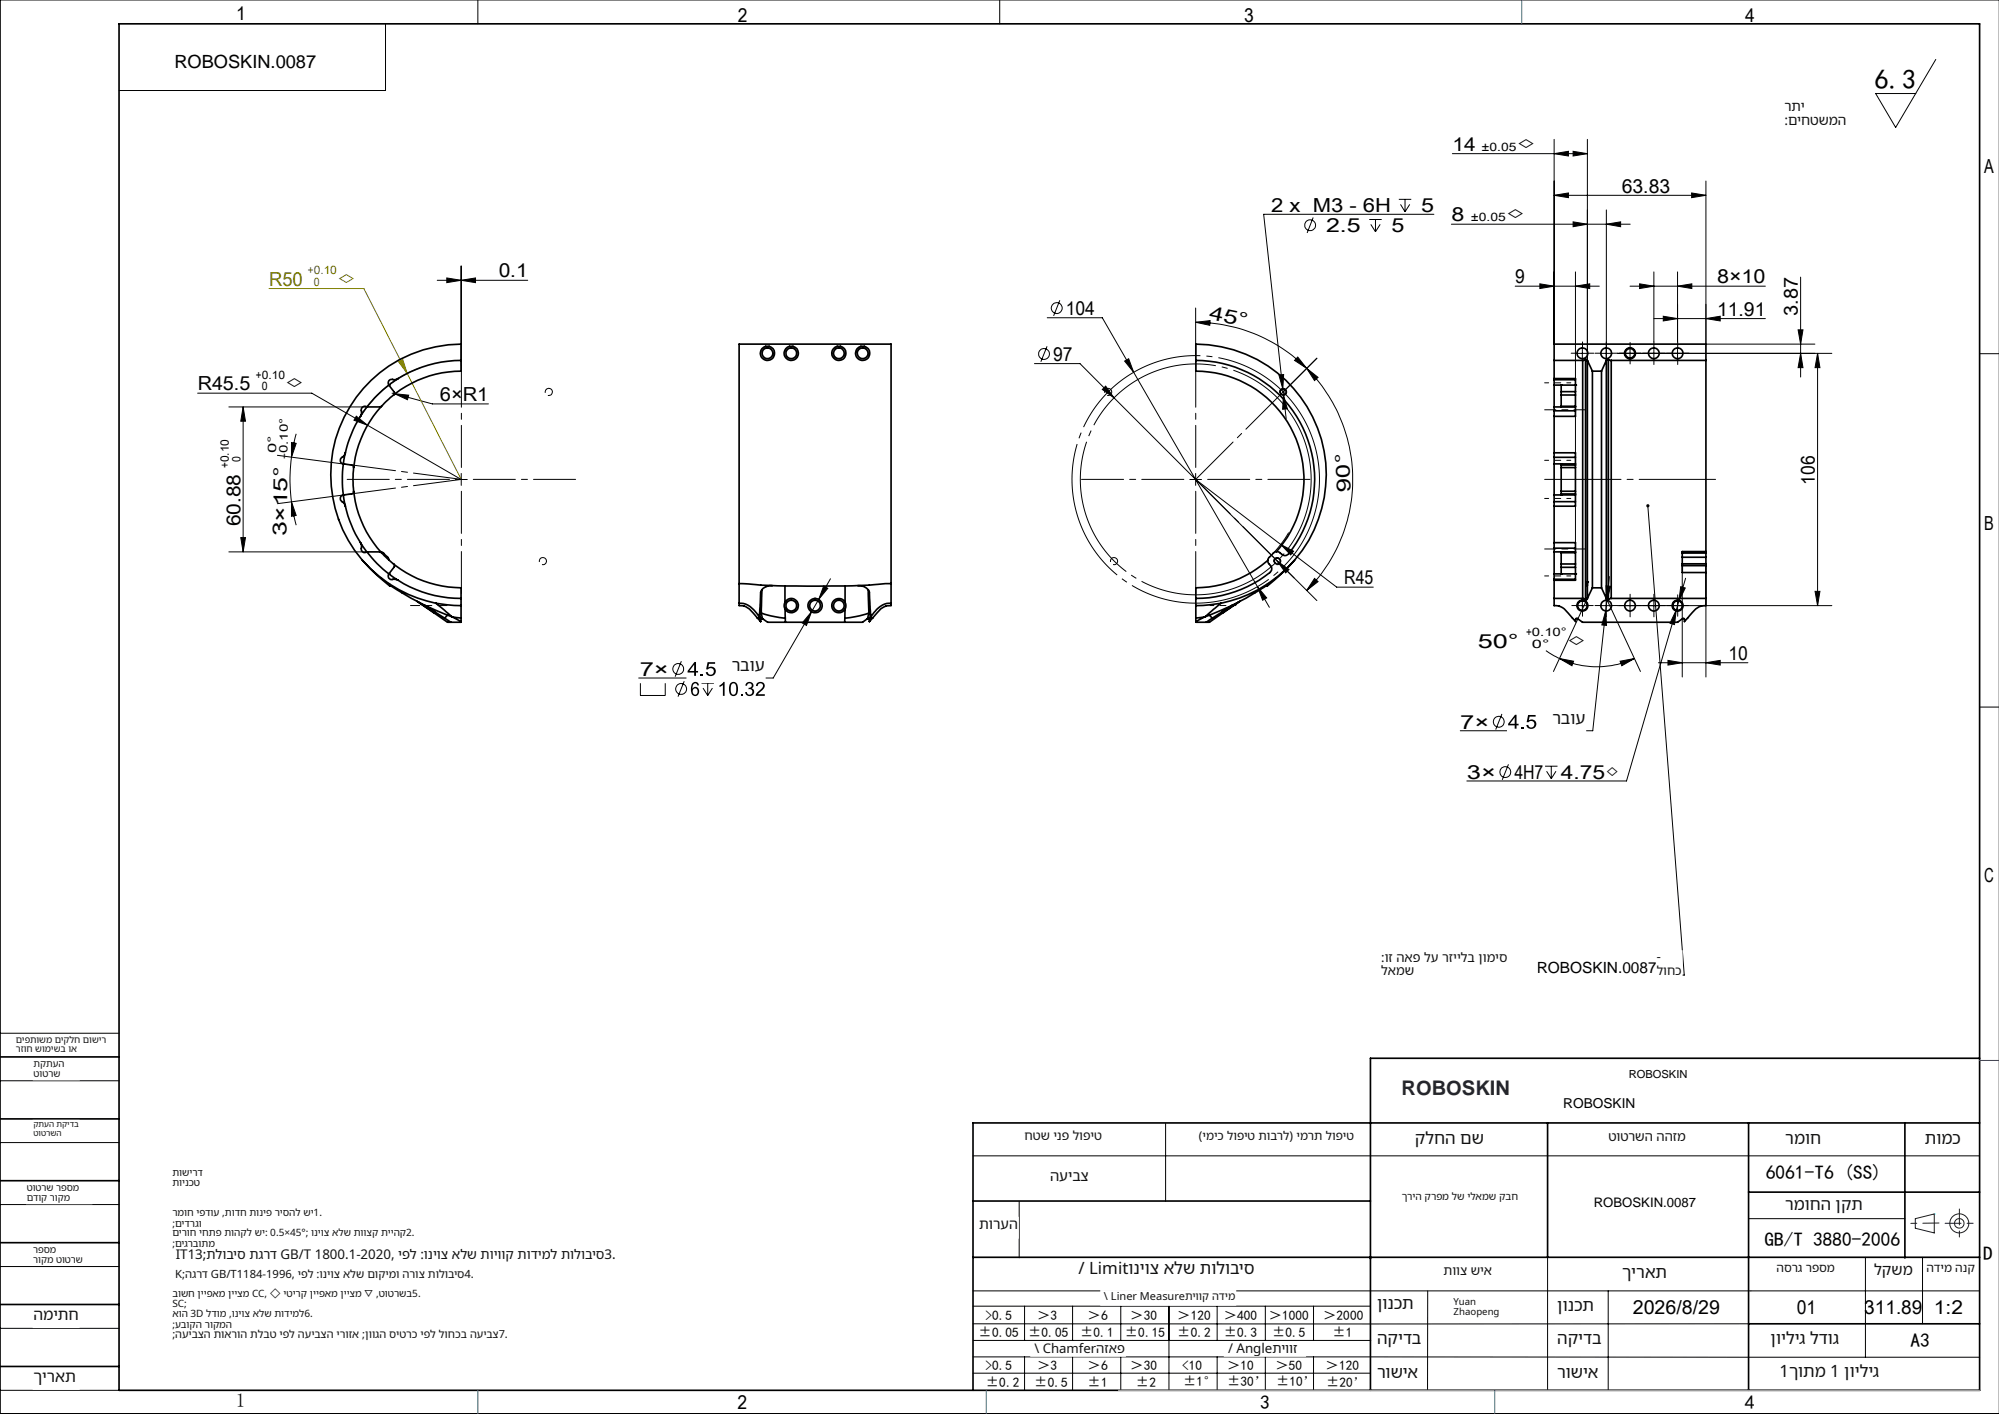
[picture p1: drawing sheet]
<svg xmlns="http://www.w3.org/2000/svg" width="420mm" height="297mm" viewBox="0 0 420 297" stroke-linecap="round" stroke-linejoin="round" font-family="sans-serif">
<g fill="none" stroke="#000" stroke-width=".21">
<path d="M100.4 0v5M210 0v5M420 0h-419.9v297h419.9M81 5v14h-56M406.7 12.5l-8.4 14.3-4.2-7.2h8.4M305.2 32.3h28.3M326.5 32.3l3-.5v1zM326.5 29.3v43M330.5 31.8l3 .5-3 .5zM333.5 29.3v46.4M358.4 38v34.3h22.9M91.9 58.9h19"/>
<path d="M93.9 58.4l3 .5-3 .5zM96.9 55.9v16.4M96.9 58.9l3-.5v1zM96.9 55.9v20.8M275.9 45.7l-1.3 3.2M287.7 46.1h2.6M288 47.1l1 1.6M289 46.1v2.6M290 47.1l-1 1.6M293.9 41.9h2.6M294.3 42.9l.9 1.6M295.2 41.9v2.6"/>
<path d="M296.2 42.9l-1 1.6M301.3 45h-35.8l4 36.7M304.9 47.1h37.6M323.5 59.6l3 .5-3 .5zM326.5 41l3-.5v1zM326.5 41h31.9M330.5 46.6l3 .5-3 .5zM331 57.1v56.9M337.5 47.1l3-.5v1zM337.5 44.1v31.6M344.5 59.6l3 .5-3 .5zM347.5 57.1v14.7"/>
<path d="M352.5 57.1v14.7M355.4 40.5l3 .5-3 .5zM378.3 58.2v21M217.3 76.4h9.6l7.2 7.2M220 72.7l-1.3 3.3M220 66.7h11.6l32.6 56.5M222.7 63.1l-1.3 3.3M236.3 75.8l.8-.5 1.1 2.9zM251.2 67.7l3-.4v1zM251.2 67.7a33 33 0 0 1 23.3 9.7M251.2 64.7v12M268.7 78.8l1-.1-.2 3z"/>
<path d="M272.7 75l1.8 2.4-2.5-1.7zM274.5 77.4l2.4 1.9-.7 .6zM274.5 77.4a33 33 0 0 1 0 46.6M276.7 75.2l-7.1 7.1M318.3 60.1h17.7M331 60.1l3-.5v1zM331.2 74.2h2.5M332.5 73v2.5M336.2 74.2h2.5M339.9 74.2h45M342.5 60.1h28.4M342.5 73v2.5"/>
<path d="M347.5 66.9h23.4M347.5 73v2.5M349.5 66.4l3 .5-3 .5zM352.5 60.1l3-.5v1zM352.5 73v2.5M358.4 66.9l3-.5v1zM377.8 69.3h1l-.5 3zM378.3 74.2l.5 3h-1zM381.9 74.2l.5 3h-1zM381.9 74.2v53M415.9 74.3h4.1M41.5 82.6h24l31.4 18.1"/>
<path d="M48.1 85.5h29M51.1 85.5l.5 3h-1zM51.1 85.5v30.4M58.3 95.6l14.7 2M61.2 93l1 .1-1 2.9zM61.2 96a34.5 34.5 0 0 0 0 9.4M62.2 91.1l-.6 2.5-.4 2.4M74.9 87.4l2.3 1.9-2.8-1zM82.4 82.6l.5 .1M82.9 82.7l3 .3-.3 1zM82.9 82.7l7.9 2.1h11.8M96.9 99.4v2.5"/>
<path d="M114.6 82.5a.75 .75 0 0 1 .6-.9 .75 .75 0 0 1 .9 .8 .75 .75 0 0 1-1 .6M231.6 81.8l.7-.7 1.8 2.5zM232.1 82.5a.75 .75 0 0 1 .7-.9 .75 .75 0 0 1 .8 .8 .75 .75 0 0 1-1 .6M234.1 83.6l42.6 42.5M251.2 99.4v2.5M268.9 82.5a.74 .74 0 0 1 .6-.9 .74 .74 0 0 1 .8 .8 .74 .74 0 0 1-.9 .6M269.5 81.7l.7 6.2M269.7 82.9l.8 3-1 .1zM48.1 115.9h29M50.6 112.9h1l-.5 3zM61.2 105.4l1 2.9-1 .1zM61.2 105.4l.4 2.5 .6 2.4"/>
<path d="M73 103.9l-14.7 1.9M95.7 100.7h2.5M113.3 118a.74 .74 0 0 1 .7-.9 .74 .74 0 0 1 .8 .8 .74 .74 0 0 1-.9 .7M233.3 118a.75 .75 0 0 1 .7-.9 .75 .75 0 0 1 .8 .8 .75 .75 0 0 1-.9 .7M250 100.7h2.4M251.2 100.7l29.6 22.6h7.7M267.7 118a.74 .74 0 0 1 .6-.9 .74 .74 0 0 1 .8 .8 .74 .74 0 0 1-.9 .7M268.4 117.9l2.4 1.7-.7 .7zM269.1 114.4l2.7 1.4-.6 .8zM270.8 111.9a22.3 22.3 0 0 1-3.3 4.3M346.2 106.3l7.7 98.5h-63.2M353.4 118.4v23.8"/>
<path d="M358.4 118.4v23.8M143.2 138.9l-1.3 3.2M170.5 128.5l-1.1 2.9-.8-.6zM172 125.9l-9.5 16.5h-28.3M173.1 123l.8 .6-1.9 2.3zM174.5 121.6l-2.5 4.3M264.2 123.2l1.9 2.4-.8 .5zM264.2 123.2l2.5 4.4M276.2 121.5l.7 .7-2.4 1.8zM324.8 136.7l2.9 1.6M327.7 138.3l2.9 .6-.3 .9zM327.7 138.3a18.8 18.8 0 0 0 15.7 0"/>
<path d="M331.2 127.2h2.5M332.5 126v2.4M333.5 125.7l-7.1 15.3M336.2 127.2h2.5M337.4 128.3l.1 3.1-.9-.1zM337.4 123l1 .2-.8 2.9zM337.5 126v2.4M337.5 125.7l7.2 15.3M337.6 126.1l-3 27.4h-27.8M338.1 121.1l-.5 5M339.9 127.2h45M340.4 138.9l3-.6-2.7 1.5z"/>
<path d="M342.5 126v2.4M347.5 126v2.4M348.4 139.2h18.8M350.4 138.7l3 .5-3 .5zM352.2 128.2l-.4 3-.9-.3zM352.2 128.2l-10.5 35.8h-33.5M352.5 126v2.4M352.7 126.3l-.5 1.9M353.1 123.2l1 .3-1.4 2.8zM354.2 121.5l-1.5 4.8M358.4 139.2l3-.5v1zM381.4 124.2h1l-.5 3z"/>
<path d="M134.5 143.5v2.6h5.3v-2.6M143.8 143.1l-1.3 3.2M147.4 143.5h2.6M147.7 144.5l1 1.6M148.7 143.5v2.6M149.7 144.5l-1 1.6M315.6 150l-1.3 3.2M415.9 148.5h4.1M316.9 160.5l-1.3 3.3M324.6 160.9h2.6M324.9 162l1 1.5M325.9 160.9v2.6"/>
<path d="M326.9 162l-1 1.5M0 217h25M0 227h25M0 240h25M244.9 236v16.3M0 253h25M204.4 242.8h211.5M214.1 252.4v11.8M367.4 256h32.8M0 266h25M0 279h25M204.4 271.1h211.5"/>
<path d="M204.4 278.1h163M204.4 274.4h83.5M215.3 274.4v7.1M225.4 274.4v7.1M235.5 274.4v7.1M245.6 274.4v17.6M255.7 274.4v7.1M265.9 274.4v7.1M276 274.4v7.1M300 271.1l-.1 21M325.2 264.1v27.9M337.9 271.1v20.9"/>
<path d="M391.9 264.1v21M403.9 264.1v14M0 292h25M204.4 285l211.5 .1M204.4 288.4h83.5M204.5 281.5h83.5M215.3 285v7M225.4 285v7M235.5 285v7M255.7 285v7M265.9 285v7M276 285v7"/>
<path d="M287.9 292h128"/>
<circle cx="275.3" cy="47.3" r="1.13"/>
<circle cx="219.3" cy="74.3" r="1.15"/>
<circle cx="222" cy="64.7" r="1.15"/>
<circle cx="142.5" cy="140.5" r="1.14"/>
<circle cx="143.1" cy="144.7" r="1.14"/>
<circle cx="314.9" cy="151.6" r="1.15"/>
<circle cx="316.3" cy="162.2" r="1.14"/>
</g>
<path d="M276.1 93.1a26 26 0 0 0-43.6-10.5 26 26 0 0 0 11.9 43.2 26 26 0 0 0 32.1-31.3l-.4-1.4" fill="none" stroke="#000" stroke-width=".21" stroke-dasharray="30.5 1.3 1.3 1.3" stroke-dashoffset="2.1" stroke-linecap="butt"/>
<path d="M274.4 93.6a24.3 24.3 0 0 0-40.6-9.8 24.3 24.3 0 0 0 11.1 40.3 24.3 24.3 0 0 0 29.9-29.2l-.4-1.3" fill="none" stroke="#000" stroke-width=".21" stroke-dasharray="30.5 1.3 1.3 1.3" stroke-dashoffset="7.6" stroke-linecap="butt"/>
<g fill="none" stroke="#191924" stroke-width=".21">
<path d="M402.4 256l4-1v4l-4-1z"/>
<circle cx="411.7" cy="257" r="1"/>
<circle cx="411.7" cy="257" r="2"/>
</g>
<path d="M56.5 60.6h19.9l20.5 40.1M83.7 76l.9-.4 .9 2.9zM88.3 77.3a24.5 24.5 0 0 0-12.6 10.2" fill="none" stroke="#808000" stroke-width=".21"/>
<path d="M324.5 100.7h35.9" fill="none" stroke="#000" stroke-width=".21" stroke-dasharray="30.5 1.3 1.3 1.3" stroke-dashoffset="14.4"/>
<path d="M333 86.1h-8.5M333 115.3h-8.5" fill="none" stroke="#000" stroke-width=".21" stroke-dasharray="30.5 1.3 1.3 1.3" stroke-dashoffset="28.1"/>
<path d="M330 96.7h-5.5M330 80.4h-5.5M330 104.7h-5.5M330 121h-5.5" fill="none" stroke="#000" stroke-width=".21" stroke-dasharray="30.5 1.3 1.3 1.3" stroke-dashoffset="29.6"/>
<path d="M86.2 127.2h7.7" fill="none" stroke="#000" stroke-width=".21" stroke-dasharray="30.5 1.3 1.3 1.3" stroke-dashoffset="28.5"/>
<path d="M259.7 127.2h-5.5" fill="none" stroke="#000" stroke-width=".21" stroke-dasharray="30.5 1.3 1.3 1.3" stroke-dashoffset="29.7"/>
<path d="M269.6 82.3l-18.4 18.4" fill="none" stroke="#000" stroke-width=".21" stroke-dasharray="30.5 1.3 1.3 1.3" stroke-dashoffset="19.4"/>
<path d="M96.9 100.7l-23.9-3.2M96.9 100.7l-23.9 3.1M251.2 100.7l17.2 17.1" fill="none" stroke="#000" stroke-width=".21" stroke-dasharray="30.5 1.3 1.3 1.3" stroke-dashoffset="20.3"/>
<g fill="none" stroke="#000" stroke-width=".35">
<path d="M25 5h390.9v287h-390.9zM0 222h25M0 235h25M325.2 235.9v28.2M367.4 235.9v56.1M400.2 235.9v28.3M415.9 235.9h-211.5v56.1M415.9 222.3h-128v69.7M0 248h25M204.4 252.3h83.5M367.4 250.4h48.5M0 261h25"/>
<path d="M0 274h25M204.4 264.1h211.5M367.4 278.1h48.5M0 287h25"/>
</g>
<path d="M407.4 256.9l-5.9 .1M408.7 256.9h6M411.7 253.9v6" fill="none" stroke="#191924" stroke-width=".21" stroke-dasharray="6.3 1.3 1.3 1.3" stroke-dashoffset="3"/>
<path d="M235 292h180.9" fill="none" stroke="#c0c0c0" stroke-width=".21"/>
<path d="M319.7 0v5M415.9 222.7h4.1M100.4 292v5M207.2 292v5M314 292v5" fill="none" stroke="#00f" stroke-width=".21"/>
<path d="M406.4 255h.1" fill="none" stroke="#0ff" stroke-width=".21"/>
<g fill="none" stroke="#000" stroke-width=".21" stroke-dasharray="30.5 1.3 1.3 1.3">
<path d="M331.2 74.2h-1.1M332.5 72.9v-1.1M332.5 75.4v1.2M333.7 74.2h1.2M336.2 74.2h-1.1M337.5 72.9v-1.1M337.5 75.4v1.2M338.7 74.2h1.2M341.2 74.2h-1M342.5 72.9v-1M342.5 75.4v1M343.7 74.2h1"/>
<path d="M346.2 74.2h-1.1M347.5 72.9v-1.1M347.5 75.4v1.2M348.7 74.2h1.2M351.2 74.2h-1.1M352.5 72.9v-1.1M352.5 75.4v1.2M353.7 74.2h1.2M331.2 127.2h-1M332.5 125.9v-1M332.5 128.4v1M333.7 127.2h1"/>
<path d="M336.2 127.2h-1.1M337.5 125.9v-1.1M337.5 128.4v1.2M338.7 127.2h1.2M341.2 127.2h-1.1M342.5 125.9v-1.1M342.5 128.4v1.2M343.7 127.2h1.2M346.2 127.2h-1.1M347.5 125.9v-1.1M347.5 128.4v1.2M348.7 127.2h1.2"/>
<path d="M351.2 127.2h-1M352.5 125.9v-1M352.5 128.4v1M353.7 127.2h1"/>
</g>
<path d="M96.9 98.2v-21.5M251.2 98.2v-21.5M94.4 100.7h-21.5M96.9 103.2v21.5M99.4 100.7h21.5M248.7 100.7h-21.5M251.2 103.2v21.5M253.7 100.7h21.5" fill="none" stroke="#000" stroke-width=".21" stroke-dasharray="30.5 1.3 1.3 1.3" stroke-dashoffset="21.6"/>
<g fill="#000">
<path d="M93.9 58.4l3 .5-3 .5zM96.9 58.9l3-.5v1zM74.9 87.4l-.5 .9 2.8 1zM82.9 82.7l2.7 1.3 .3-1zM173.1 123l-1.1 2.9 1.9-2.3zM170.5 128.5l-1.9 2.3 .8 .6zM269.7 82.9l-.2 3.1 1-.1zM268.7 78.8l.8 2.9 .2-3zM269.1 114.4l2.1 2.2 .6-.8zM350.4 138.7l3 .5-3 .5zM358.4 139.2l3-.5v1zM337.4 123l.2 3.1 .8-2.9zM337.4 128.3l-.8 3 .9 .1zM327.7 138.3l2.9 .6-.3 .9zM340.4 138.9l3-.6-2.7 1.5zM353.1 123.2l-.4 3.1 1.4-2.8zM352.2 128.2l-1.3 2.7 .9 .3z"/>
<path d="M330.5 46.6l3 .5-3 .5zM337.5 47.1l3-.5v1z"/>
<path d="M272.7 75l1.8 2.4-2.5-1.7zM251.2 67.7l3-.4v1z"/>
<path d="M323.5 59.6l3 .5-3 .5zM331 60.1l3-.5v1zM326.5 32.3l3-.5v1zM330.5 31.8l3 .5-3 .5zM326.5 41l3-.5v1zM355.4 40.5l3 .5-3 .5z"/>
<path d="M352.5 60.1l3-.5v1zM344.5 59.6l3 .5-3 .5z"/>
<path d="M349.5 66.4l3 .5-3 .5zM358.4 66.9l3-.5v1z"/>
<path d="M377.8 69.3h1l-.5 3zM378.3 74.2l.5 3h-1z"/>
<path d="M381.9 74.2l.5 3h-1zM381.4 124.2h1l-.5 3z"/>
<path d="M51.1 85.5l.5 3h-1zM50.6 112.9h1l-.5 3z"/>
<path d="M61.2 93l1 .1-1 2.9zM61.2 105.4l1 2.9-1 .1z"/>
<path d="M264.2 123.2l1.1 2.9 .8-.5zM236.3 75.8l1.9 2.4-1.1-2.9zM268.4 117.9l1.7 2.4 .7-.7zM232.3 81.1l-.7 .7 2.5 1.8z"/>
<path d="M276.2 121.5l.7 .7-2.4 1.8zM274.5 77.4l2.4 1.9-.7 .6z"/>
</g>
<path d="M83.7 76l.9-.4 .9 2.9z" fill="#808000"/>
<path d="M346 106l.2-.1v.4v-.4a.33 .33 0 0 1 .3 .4 .33 .33 0 0 1-.4 .2 .33 .33 0 0 1-.1-.5z" fill="#000"/>
<g fill="none" stroke="#000" stroke-width=".35">
<path d="M83.6 79.5l-.5 .2a1.72 1.72 0 0 0-1.4 .3l-.1 .4 .1 .5M83.6 79.5l-1.9 1.4M96.9 75.7a25.3 25.3 0 0 0-13.3 3.8M251.2 75.7a24.9 24.9 0 0 1 22.6 14.3 24.9 24.9 0 0 1-3.4 26.6 1.34 1.34 0 0 1-1.6-.6 1.77 1.77 0 0 0-2 .9 1.13 1.13 0 0 0 .1 1.9 .99 .99 0 0 1-.1 1.5 25.1 25.1 0 0 1-15.6 5.4M326.5 75.7v3.8M326.5 79.5h4.5v1.4M326.5 75.7v-3.4h31.9v3.4M326.5 79.5v.3M326.5 79.8v1.1M326.5 79.8h4.5M326.5 75.7h6M332.5 75.7v50"/>
<path d="M332.5 75.7l.7-.2 .3 .2M333.1 75.6v50.3M333.4 75.6v.1M333.5 75.7v50M333.5 75.7v.1M333.5 75.7l1.1 2.3M334.6 78v45.5M334.6 78h1.9M336.5 78v45.5M337.5 75.7v-.1a.38 .38 0 0 1 .7 .1h.3M337.5 75.7v50M337.5 75.7v.1"/>
<path d="M337.5 75.7l-1 2.3M337.6 75.6v.1M337.9 75.6v50.3M338.5 75.7v50M338.5 75.7h19.9M358.4 75.7v40.1M72.1 97.4a25.3 25.3 0 0 0 0 6.6M72.1 97.4l1.9 .3 .3 .2v.3M72.1 97.4h.1M72.6 95.1l-.3 .6a1.66 1.66 0 0 0-.8 1.1 .67 .67 0 0 0 .6 .6M72.6 95.1l-.5 2.3M74.3 98.2l-.1 2.5 .1 2.5"/>
<path d="M75.7 87.5a25.4 25.4 0 0 0-3.1 7.6M77.1 85.5a.81 .81 0 0 0-1 .1 .81 .81 0 0 0-.1 1l-.3 .9M77.1 85.5l-1.4 2M80.2 85.3l-.3 .2h-2.8M80.2 85.3a22.9 22.9 0 0 0-5.9 12.9M81.7 80.9a25.1 25.1 0 0 0-4.6 4.6M81.7 80.9l1.1 1.4-.1 .7M81.7 80.9h.1M82.7 83a22.9 22.9 0 0 1 14.2-5v-5.7a27.5 27.5 0 0 0-26.3 19.5 27.5 27.5 0 0 0 11.1 30.8M82.7 83l-2.5 2.3M326.5 95.1h4.5v2.3M326.5 87.5v7.6"/>
<path d="M326.5 80.9v4.6M326.5 85.5v.8M326.5 86.3v1.2M326.5 95.1v1M326.5 96.1v1.3M326.5 97.4v6.6M326.5 85.5h4.5M326.5 80.9h4.5M326.5 86.3h4.5M326.5 97.4h4.5M326.5 96.1h4.5M328 82.3v.7"/>
<path d="M328 83v2.3M328 80.9h.1M328 85.3v.2M328 97.7v.5M328 98.2v5M328 97.4h.1M328 83h3M328 82.3h3M328 80.9v1.4M328 97.4v.3M328 85.3h3M328 98.2h3"/>
<path d="M328 97.7h3M331 85.5v2h-4.5M331 82.3v.7M331 83v2.3M331 80.9h.1M331 85.3v.2M331 97.7v.5M331 98.2v5M331 80.9v1.4M331 97.4v.3M71.1 109l.1 .1M72.1 104a.82 .82 0 0 0-.6 .7 .82 .82 0 0 0 .6 .8l.5 .8"/>
<path d="M72.1 104h.1M72.1 104l.5 2.3M72.6 106.3a25.4 25.4 0 0 0 3.1 7.7M74.3 103.2v.3l-.3 .2-1.9 .3M74.3 103.2a22.9 22.9 0 0 0 5.9 12.9M75.7 114l.3 .5a1.45 1.45 0 0 0 .4 1.6l.7-.2M75.7 114l1.4 1.9M76.1 117.6l3.3 3.4 2.5 2.1 .1-.2M77.1 115.9a23.9 23.9 0 0 0 4.6 4.6M77.1 115.9h2.7l.4 .2M80 115.9a4.2 4.2 0 0 1 1.8 1.8M80.2 116.1l2.5 2.4"/>
<path d="M82.7 118.5l.2 .5-1.2 1.5M82.7 118.5a22.9 22.9 0 0 0 14.2 5v3.7M266.4 117.7a22.7 22.7 0 0 1-15.2 5.8v3.7M268.2 115.9a22.8 22.8 0 0 0 3.8-24.5 22.8 22.8 0 0 0-20.8-13.4v-5.7a27.5 27.5 0 0 1 26.3 19.5 27.5 27.5 0 0 1-11.1 30.8M272 117.6l-3.3 3.4-2.5 2.1-.1-.2M326.5 114h4.5v1.9M326.5 106.3v7.7M326.5 115.9v4.6M326.5 115.1v.8M326.5 114v1.1M326.5 105.4v.9M326.5 104v1.4"/>
<path d="M326.5 115.9h4.5M326.5 115.1h4.5M326.5 104h4.5M326.5 105.4h4.5M328 118.5v.7M328 116.1v2.4M328 115.9v.2M328 103.2v.5M328 104h.1M328 119.2h3M328 118.5h3M328 103.7v.3"/>
<path d="M328 119.2v1.3M328 116.1h3M328 103.7h3M328 103.2h3M331 104v2.3h-4.5M331 118.5v.7M331 116.1v2.4M331 115.9v.2M331 103.2v.5M331 103.7v.3M331 119.2v1.3M353.4 117v1.4"/>
<path d="M353.4 116.2v.8M353.4 118.8v1.5h5M353.4 118.4h5M353.4 117h5M353.4 118.8h5M353.4 118.4v.4M353.4 116.2h5M358.4 117v1.4M358.4 116.2v.8M358.4 118.8v1.5M358.4 115.8h-5v.4M358.4 115.8v.4"/>
<path d="M358.4 118.4v.4M81.7 120.5a.81 .81 0 0 0 .1 1 .81 .81 0 0 0 1 .2l.8 .2M81.7 122.6a27.9 27.9 0 0 0 9.9 4.1M81.7 122.6l.3 .3M81.7 120.5h.1M81.7 120.5l1.9 1.4M82 123l.9 .5a60.6 60.6 0 0 0 12.1 6.1M82 122.9h.1M83.6 121.9a24.5 24.5 0 0 0 13.3 3.8M87.6 126.3l6.4 4.4M87.9 126.5l3.5 2.2-.9-.8M89.1 127.1l1.4 .8"/>
<path d="M90.5 127.9l3 2M91.6 126.7l5.3 .5M91.6 126.7l3.4 2.9M93.5 129.9l1.2 .8M94.1 130.7h.6M94.1 129.2l-.6 .7M95 129.6l1.9 .2M95 129.6l1.9 1M96.9 127.2v2.6M96.9 129.8v.9h-2.2M155.3 127.2a3 3 0 0 1 2.9 1.5l.9 1.1M155.3 122.6l9.6 .5"/>
<path d="M155.3 122.6v-50.3h31.9v50.3M155.3 126.7a4.5 4.5 0 0 1 3.7 2.2l.6 .7M155.3 122.6v4.1M155.3 126.7v.5M159.1 129.8l.7 .8M159.6 129.6l-.5 .2M159.6 129.6l.2 1M159.6 129.2l.2 .9M159.8 130.1v.5M159.9 128.8l-.3 .2M159.9 128.8l.3 1.1M159.9 128.8l2.1 .6 3 .5"/>
<path d="M159.9 128.8h.1M160.1 123.9l-.2 4.9M160.2 129.9l1.1 .8h3.7M160.2 129.9l-.4 .1v.1M162.3 123a2.2 2.2 0 0 0-2.5 2.6l-.2 4M164.9 123.1h12.7M164.9 126.5a1.5 1.5 0 0 1 2.3-.5 1.5 1.5 0 0 1 0 2.3 1.5 1.5 0 0 1-2.2-.4M164.9 126.5a1.42 1.42 0 0 0 .1 1.4M164.9 123.1v3.4M165 127.9v2M165 129.9v.8M165 130.7h12.5"/>
<path d="M177.5 129.9v.8M177.6 126.5a1.5 1.5 0 0 0-2.3-.4 1.5 1.5 0 0 0 0 2.3 1.5 1.5 0 0 0 2.3-.5M177.6 127.9l-.1 2M177.6 126.5a1.57 1.57 0 0 1 0 1.4M177.6 123.1v3.4M180.2 123a2.14 2.14 0 0 1 2.5 2.6l.3 4M182.3 129.9l-1.1 .8h-3.7M182.3 129.9h.3l.1 .2M182.4 123.9l.2 4.9M182.6 128.8l-2 .6-3.1 .5M182.6 128.8l.3 .2M182.6 128.8h.1"/>
<path d="M182.6 128.8l-.3 1.1M182.7 130.1v.5M182.9 129.2l-.2 .9M183 129.6l.3 .2M183 129.6l-.3 1M183.3 129.8l-.6 .8M187.2 127.2a3.2 3.2 0 0 0-3 1.6l-.9 1M187.2 122.6l-9.6 .5M187.2 126.7a4.9 4.9 0 0 0-4 2.5l-.2 .4M187.2 122.6v4.1M187.2 126.7v.5M251.2 127.2v2.6"/>
<path d="M251.2 129.8v.9h2.2M253.2 129.6l-2 .2M253.2 129.6l-2 1M254.1 129.2l.6 .7M254.7 129.9l-1.3 .8M256.5 126.7l-3.7 .5h-1.6M256.5 126.7l-3.3 2.9M257.7 127.9l-3 2M259 127.1l-1.3 .8M260.2 126.5l-3.5 2.2 1-.8M260.6 126.3l-6.5 4.4h-.7M266.1 122.9h.1"/>
<path d="M266.2 123l-1 .6a60.9 60.9 0 0 1-12 6M266.4 122.6a27.9 27.9 0 0 1-9.9 4.1M266.4 122.6l-.3 .3M326.5 125.7v1.5l.9 .1a3.5 3.5 0 0 1 2.1 1.5l1.5 1.8v-.6l.3-.1 1.2 .8h20l1.2-.8 .2 .1v.6l1.2-1.4a4.2 4.2 0 0 1 2.7-2h.6v-1.5M326.5 121.9v3.8M326.5 121.7v.2M326.5 120.5v1.2M326.5 121.7h4.5M326.5 125.7h6M326.5 120.5h4.5M327.6 127.3h.1M328 120.5h.1"/>
<path d="M331 120.5v1.4h-4.5M331 120.5h.1M332.5 125.7l.6 .2M333.5 125.7v.2h-.4M333.5 122.2h.1M333.5 122.2v.8M334.6 123.5l-1.1 2.2M334.6 123.5h1.9M336.5 123.5l1 2.2M337.5 125.7a.26 .26 0 0 0 .1 .2 .26 .26 0 0 0 .3 0M338.5 125.7l-.6 .2M338.5 125.7h19.9"/>
<path d="M357.5 127.3h-.2M358.4 120.3v5.4"/>
<circle cx="161.2" cy="74.2" r="1.52"/>
<circle cx="161.3" cy="74.2" r="1.12"/>
<circle cx="166.2" cy="74.2" r="1.51"/>
<circle cx="166.2" cy="74.2" r="1.13"/>
<circle cx="176.2" cy="74.2" r="1.12"/>
<circle cx="176.3" cy="74.2" r="1.51"/>
<circle cx="181.2" cy="74.2" r="1.52"/>
<circle cx="181.3" cy="74.2" r="1.12"/>
<circle cx="332.5" cy="74.2" r="1.13"/>
<circle cx="337.5" cy="74.2" r="1.12"/>
<circle cx="342.5" cy="74.2" r="1"/>
<circle cx="342.5" cy="74.2" r="1.15"/>
<circle cx="347.5" cy="74.2" r="1.12"/>
<circle cx="352.5" cy="74.2" r="1.12"/>
<circle cx="269.6" cy="82.3" r=".62"/>
<circle cx="268.4" cy="117.9" r=".63"/>
<circle cx="166.3" cy="127.2" r="1.13"/>
<circle cx="171.2" cy="127.2" r="1.12"/>
<circle cx="171.3" cy="127.2" r="1.5"/>
<circle cx="176.3" cy="127.2" r="1.12"/>
<circle cx="332.5" cy="127.2" r="1.16"/>
<circle cx="332.5" cy="127.2" r="1"/>
<circle cx="337.5" cy="127.2" r="1.12"/>
<circle cx="342.5" cy="127.2" r="1.12"/>
<circle cx="347.5" cy="127.2" r="1.12"/>
<circle cx="352.5" cy="127.2" r="1.16"/>
<circle cx="352.5" cy="127.2" r="1"/>
</g>
<g fill="#fff" stroke="#fff" stroke-width=".35">
<path d="M322.9 199.8h25.2v5.7h-25.2z"/>
<path d="M36.7 9.6h31v5.9h-31z"/>
<path d="M334.9 250.2h22.4v4.3h-22.4z"/>
<path d="M144.4 137.6h16.3v5.7h-16.3z"/>
<path d="M316.8 148.7h16.3v5.7h-16.3z"/>
<path d="M290.2 199.8h32.7v5.7h-32.7z"/>
<path d="M348.1 199.8h5.2v5.7h-5.2z"/>
<path d="M36.2 245.3h12.8v4.4h-12.8z"/>
<path d="M36.2 253.7h32.7v4.4h-32.7z"/>
<path d="M36.2 258h58.3v4.4h-58.3z"/>
<path d="M36.2 262.2h93.9v4.4h-93.9z"/>
<path d="M36.2 266.4h64v4.4h-64z"/>
<path d="M36.2 270.7h54.1v4.4h-54.1z"/>
<path d="M36.2 274.9h35.6v4.4h-35.6z"/>
<path d="M36.2 279.1h71.2v4.4h-71.2z"/>
<path d="M374.9 20.9h17.5v6.1h-17.5z"/>
<path d="M5.6 248.5h13.6v4.3h-13.6z"/>
<path d="M7 274.5h9.6v4.3h-9.6z"/>
<path d="M7 287.5h9.6v4.3h-9.6z"/>
<path d="M7 261.5h10.9v4.2h-10.9z"/>
<path d="M3.3 217.4h19.1v4.2h-19.1z"/>
<path d="M7 235.4h9.6v4.2h-9.6z"/>
<path d="M7.1 222.5h9.5v4.2h-9.5z"/>
<path d="M294.5 250.2h24.5v4.3h-24.5z"/>
<path d="M404.4 237.3h8.2v4.2h-8.2z"/>
<path d="M215.3 237.3h16.3v4.2h-16.3z"/>
<path d="M251.9 237.3h32.6v4.2h-32.6z"/>
<path d="M205.7 255.8h8.2v4.2h-8.2z"/>
<path d="M220.6 245.5h8.2v4.3h-8.2z"/>
<path d="M375.1 237.3h16.3v4.3h-16.3z"/>
<path d="M337.9 237.3h16.3v4.3h-16.3z"/>
<path d="M342.2 224.2h50.8v4.4h-50.8z"/>
<path d="M297.3 237.3h16.3v4.2h-16.3z"/>
<path d="M404.8 265.2h10.2v4.2h-10.2z"/>
<path d="M393.7 265.2h8.2v4.2h-8.2z"/>
<path d="M289.3 272h10.2v4.2h-10.2z"/>
<path d="M303.3 265.5h10.2v4.2h-10.2z"/>
<path d="M289.3 279.5h10.2v4.2h-10.2z"/>
<path d="M327.2 286.5h10.2v4.3h-10.2z"/>
<path d="M373 286.3h36.6v4.2h-36.6z"/>
<path d="M327.2 279.4h10.2v4.2h-10.2z"/>
<path d="M373.2 265.2h12.3v4.2h-12.3z"/>
<path d="M289.3 286.6h10.2v4.2h-10.2z"/>
<path d="M305.4 272.5h12.2v4.3h-12.2z"/>
<path d="M231.3 271.1h28.3v3h-28.3z"/>
<path d="M216.6 281.9h19.8v2.9h-19.8z"/>
<path d="M257.3 281.9h16.9v2.9h-16.9z"/>
<path d="M225.7 264.7h39.5v5.2h-39.5z"/>
<path d="M372 279.5h16.3v4.2h-16.3z"/>
<path d="M340.8 265.5h10.2v4.2h-10.2z"/>
<path d="M327.2 272.5h10.2v4.3h-10.2z"/>
<path d="M375.1 251.4h16.3v4.2h-16.3z"/>
<path d="M328.5 229.2h78.3v4.4h-78.3z"/>
<path d="M342.2 223.6h51.5v3.6h-51.5z"/>
</g>
<text font-size="5.8" x="393.8" y="18.8">6.3</text>
<g font-size="4.3">
<text x="144.4" y="142">4.5</text>
<text x="316.8" y="153.1">4.5</text>
</g>
<text font-size="4.2" fill="#1f2633" x="294.5" y="230">ROBOSKIN</text>
<g font-size="4.1">
<text x="49.6" y="4.3">1</text>
<text x="155.1" y="4.6">2</text>
<text x="261.4" y="4.6">3</text>
<text x="366.6" y="4.6">4</text>
<text x="305.2" y="31.7">14</text>
<text x="318.6" y="31.7">◇</text>
<text x="340.7" y="40.4">63.83</text>
<text x="416.9" y="36.3">A</text>
<text x="267.1" y="44.6">2 x M3 - 6H</text>
<text x="298.6" y="44.6">5</text>
<text x="305" y="46.5">8</text>
<text x="316.4" y="46.5">◇</text>
<text x="278.6" y="48.8">2.5</text>
<text x="292.4" y="48.8">5</text>
<text x="104.8" y="58.3">0.1</text>
<text x="318.4" y="59.5">9</text>
<text x="360.8" y="59.5">8×10</text>
<text x="223.9" y="66.2">104</text>
<text x="253.9" y="67" transform="rotate(11 253.9 67)">4 5 °</text>
<text x="360.8" y="66.3">11.91</text>
<text x="377.7" y="66.3" transform="rotate(-90 377.7 66.3)">3.87</text>
<text x="221.2" y="75.8">97</text>
<text x="41.5" y="82">R45.5</text>
<text x="59.9" y="82">◇</text>
<text x="92.4" y="84.3">6×R1</text>
<text x="381.3" y="101.8" transform="rotate(-90 381.3 101.8)">106</text>
<text x="283.8" y="103.3" transform="rotate(-93 283.8 103.3)">9 0 °</text>
<text x="50.5" y="110.5" transform="rotate(-90 50.5 110.5)">60.88</text>
<text x="60.2" y="112.7" transform="rotate(-89 60.2 112.7)">3 × 1 5 °</text>
<text x="416.9" y="111.3">B</text>
<text x="282.4" y="122.7">R45</text>
<text x="310.5" y="136.1">50°</text>
<text x="329.2" y="136.1">◇</text>
<text x="134.4" y="142">7×</text>
<text x="363.2" y="138.6">10</text>
<text x="150.7" y="146.2">1</text>
<text x="153" y="146.2">0.32</text>
<text x="306.8" y="153.1">7×</text>
<text x="308.2" y="163.6">3×</text>
<text x="318.2" y="163.6">4H7</text>
<text x="328" y="163.6">4.75◇</text>
<text x="416.9" y="185.3">C</text>
<text x="371" y="247.7">6061-T6 (SS)</text>
<text x="370.7" y="261.8">GB/T 3880-2006</text>
<text x="416.7" y="264.6">D</text>
<text x="343.1" y="276">2026/8/29</text>
<text x="377.5" y="276">01</text>
<text x="391.7" y="276">311.89</text>
<text x="406.3" y="276">1:2</text>
<text x="401.4" y="283">A3</text>
<text x="49.6" y="295.6">1</text>
<text x="154.9" y="296">2</text>
<text x="264.7" y="296">3</text>
<text x="366.6" y="296">4</text>
</g>
<g font-size="4.1" fill="#808000">
<text x="56.5" y="60">R50</text>
<text x="70.8" y="60">◇</text>
</g>
<text font-size="3.9" x="145" y="146.2">6</text>
<text font-size="3.8" x="36.7" y="14.2">ROBOSKIN.0087</text>
<g font-size="3.5" fill="#111">
<text x="153.8" y="141">רבוע</text>
<text x="326.2" y="152.1">רבוע</text>
<text x="297.3" y="240.2">קלחה םש</text>
<text x="375.1" y="240.2">רמוח</text>
<text x="404.4" y="240.2">תומכ</text>
<text x="375.1" y="254.2">רמוחה ןקת</text>
<text x="226.6" y="267.6">/ Limitוניוצ אלש תולוביס</text>
<text x="340.8" y="268.4">ךיראת</text>
<text x="289.3" y="274.9">ןונכת</text>
<text x="327.2" y="275.4">ןונכת</text>
<text x="289.3" y="282.4">הקידב</text>
<text x="327.2" y="282.3">הקידב</text>
<text x="372" y="282.4">ןויליג לדוג</text>
<text x="289.3" y="289.5">רושיא</text>
<text x="327.2" y="289.4">רושיא</text>
<text x="373.9" y="289.2">1ךותמ 1 ןויליג</text>
</g>
<g font-size="3.3" fill="#111">
<text x="7" y="277.2">המיתח</text>
<text x="7" y="290.3">ךיראת</text>
</g>
<text font-size="3.2" x="322.9" y="204.3">ROBOSKIN.0087</text>
<text font-size="3.2" fill="#111" x="393.7" y="267.8">לקשמ</text>
<text font-size="3.1" fill="#111" x="220.6" y="248.1">העיבצ</text>
<text font-size="3" fill="#111" x="205.7" y="258.2">תורעה</text>
<g font-size="2.9" fill="#111">
<text x="374.9" y="23.3">רתי</text>
<text x="374.9" y="26.4">:</text>
<text x="375.7" y="26.4">םיחטשמה</text>
</g>
<text font-size="2.9" x="328.5" y="232.7">ROBOSKIN</text>
<g font-size="2.8" fill="#111">
<text x="337.9" y="239.6">טוטרשה ההזמ</text>
<text x="36.9" y="264.5">IT13;תלוביס תגרד GB/T 1800.1-2020, יפל :וניוצ אלש תויווק תודימל תולוביס3.</text>
<text x="217.4" y="284.1">\ Chamferהזאפ</text>
<text x="258" y="284.2">/ Angleתיווז</text>
</g>
<g font-size="2.8">
<text x="334.9" y="253.6">ROBOSKIN.0087</text>
<text x="205.6" y="280.8">±0.05</text>
<text x="207" y="277.2">&gt;0.5</text>
<text x="216" y="280.8">±0.05</text>
<text x="217.9" y="277.2">＞3</text>
<text x="227" y="280.8">±0.1</text>
<text x="228.5" y="277.2">＞6</text>
<text x="236.3" y="280.8">±0.15</text>
<text x="237.5" y="277.2">＞30</text>
<text x="247.4" y="280.8">±0.2</text>
<text x="247.4" y="277.2">＞120</text>
<text x="257.1" y="280.8">±0.3</text>
<text x="257.1" y="277.2">＞400</text>
<text x="266.6" y="277.2">＞1000</text>
<text x="267.3" y="280.8">±0.5</text>
<text x="278" y="277.2">＞2000</text>
<text x="279.9" y="280.8">±1</text>
<text x="207" y="287.8">&gt;0.5</text>
<text x="217.9" y="287.8">＞3</text>
<text x="228.5" y="287.8">＞6</text>
<text x="237.5" y="287.8">＞30</text>
<text x="248.4" y="287.8">&lt;10</text>
<text x="257.8" y="287.8">＞10</text>
<text x="268" y="287.8">＞50</text>
<text x="278.5" y="287.8">＞120</text>
<text x="207.1" y="291.3">±0.2</text>
<text x="217.3" y="291.3">±0.5</text>
<text x="228.5" y="291.3">±1</text>
<text x="238.7" y="291.3">±2</text>
<text x="248.6" y="291.1">±1°</text>
<text x="257.8" y="291.1">±30’</text>
<text x="268.1" y="291.1">±10’</text>
<text x="278.6" y="291.2">±20’</text>
</g>
<g font-size="2.7" fill="#111">
<text x="290.2" y="202">:</text>
<text x="290.9" y="202">וז האפ לע רזיילב ןומיס</text>
<text x="290.2" y="204.9">לאמש</text>
<text x="303.3" y="267.7">תווצ שיא</text>
</g>
<g font-size="2.6" fill="#111">
<text x="348.1" y="201.9">-</text>
<text x="348.1" y="204.7">לוחכ</text>
<text x="215.3" y="239.5">חטש ינפ לופיט</text>
</g>
<g font-size="2.5" fill="#111">
<text x="251.9" y="239.4">)ימיכ לופיט תוברל( ימרת לופיט</text>
<text x="373.2" y="267.3">הסרג רפסמ</text>
<text x="404.8" y="267.3">הדימ הנק</text>
</g>
<g font-size="2.4">
<text x="311.3" y="31.7">±0.05</text>
<text x="309" y="46.5">±0.05</text>
<text x="53.8" y="79.5">+0.10</text>
<text x="55" y="82">0</text>
<text x="58" y="95.1" transform="rotate(-89 58 95.1)">0 °</text>
<text x="48.1" y="98.3" transform="rotate(-90 48.1 98.3)">+0.10</text>
<text x="50.5" y="97.1" transform="rotate(-90 50.5 97.1)">0</text>
<text x="60.4" y="96.4" transform="rotate(-89 60.4 96.4)">-0.10°</text>
<text x="320.7" y="133.6">+0.10°</text>
<text x="321.9" y="136.1">0°</text>
</g>
<g font-size="2.4" fill="#808000">
<text x="64.7" y="57.6">+0.10</text>
<text x="65.9" y="60">0</text>
</g>
<text font-size="2.4" fill="#111" x="36.8" y="268.4">K;הגרד GB/T1184-1996, יפל :וניוצ אלש םוקימו הרוצ תולוביס4.</text>
<text font-size="2.3" x="342.2" y="226.5">ROBOSKIN</text>
<g font-size="2.3" fill="#111">
<text x="231.9" y="273">\ Liner Measureתיווק הדימ</text>
<text x="36.2" y="281">;</text>
<text x="36.8" y="281">העיבצה תוארוה תלבט יפל העיבצה ירוזא ;ןווגה סיטרכ יפל לוחכב העיבצ7.</text>
</g>
<text font-size="2.2" fill="#111" x="294.5" y="252">ךריה קרפמ לש ילאמש קבח</text>
<g font-size="2.1" fill="#111">
<text x="36.2" y="247">תושירד</text>
<text x="36.2" y="249.2">תוינכט</text>
<text x="36.2" y="255.5">רמוח יפדוע ,תודח תוניפ ריסהל שי1.</text>
<text x="36.2" y="257.7">;</text>
<text x="36.8" y="257.7">םידרגו</text>
<text x="36.2" y="259.7">םירוח יחתפ תוהקל שי: 0.5×45°; וניוצ אלש תווצק תייהק2.</text>
<text x="36.2" y="261.9">;</text>
<text x="36.8" y="261.9">םיגרבותמ</text>
<text x="36.2" y="274.6">SC;</text>
<text x="36.2" y="272.4">בושח ןייפאמ ןייצמ CC, ◇ יטירק ןייפאמ ןייצמ ▽ ,טוטרשב5.</text>
<text x="36.2" y="278.8">;</text>
<text x="36.2" y="276.6">אוה 3D לדומ ,וניוצ אלש תודימל6.</text>
<text x="36.8" y="278.8">עבוקה רוקמה</text>
</g>
<g font-size="2" fill="#111">
<text x="3.3" y="219">םיפתושמ םיקלח םושיר</text>
<text x="3.3" y="221">רזוח שומישב וא</text>
<text x="7.1" y="224.2">תקתעה</text>
<text x="7.1" y="226.3">טוטרש</text>
<text x="5.6" y="250.2">טוטרש רפסמ</text>
<text x="5.6" y="252.3">םדוק רוקמ</text>
<text x="7" y="263.1">רפסמ</text>
<text x="7" y="265.3">רוקמ טוטרש</text>
<text x="305.4" y="274.2">Yuan</text>
<text x="305.4" y="276.3">Zhaopeng</text>
</g>
<g font-size="1.7" fill="#111">
<text x="7" y="238.6">טוטרשה</text>
<text x="7" y="236.8">קתעה תקידב</text>
</g>
</svg>
